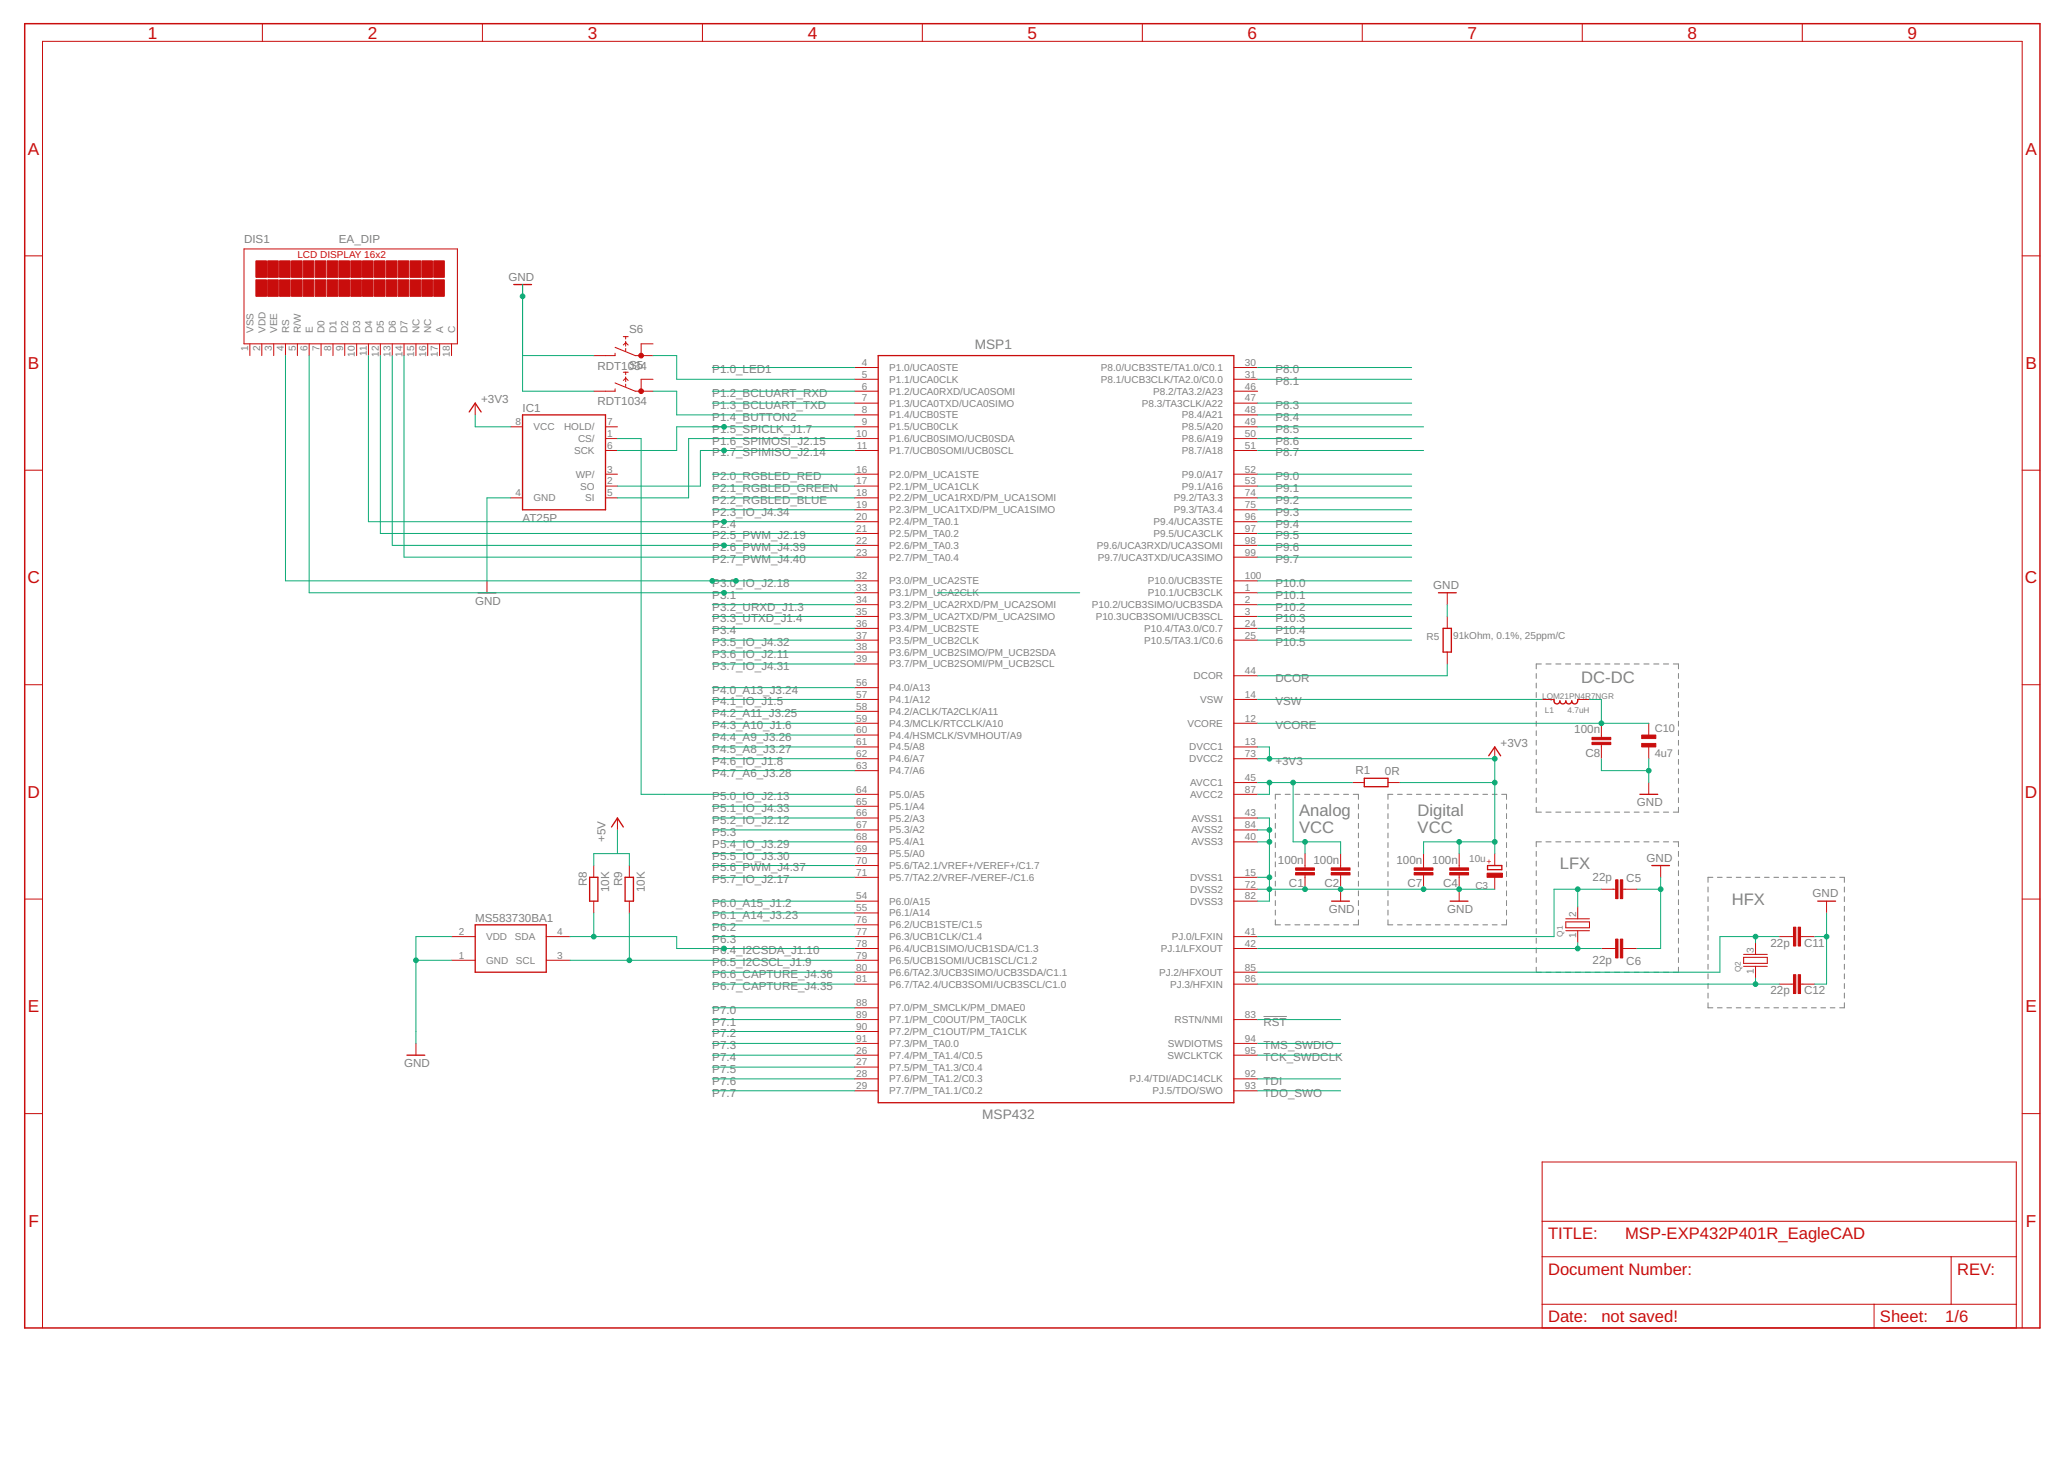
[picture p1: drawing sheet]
<svg xmlns="http://www.w3.org/2000/svg" width="297mm" height="210mm" viewBox="0 0 297 210" stroke-linecap="round" stroke-linejoin="round" font-family="sans-serif">
<g fill="none" stroke="#808080" stroke-width=".14">
<path d="M221.1 96.9v.7M221.1 98.3v.7M221.1 99.6v.8M221.8 95.5h-.7v.7M222.5 95.5h.7M223.9 95.5h.7M225.3 95.5h.7M226.7 95.5h.8M228.1 95.5h.8M229.5 95.5h.8M230.9 95.5h.8M232.3 95.5h.8"/>
<path d="M233.8 95.5h.7M235.2 95.5h.7M236.6 95.5h.7M238 95.5h.7M239.4 95.5h.7M240.8 95.5h.8v.7M241.6 96.9v.7M241.6 98.3v.7M241.6 99.6v.8M183.5 115.7v.7M183.5 117.1v.7M183.5 118.4v.8"/>
<path d="M183.5 119.8v.7M184.3 114.3h-.8v.7M185 114.3h.7M186.4 114.3h.7M187.7 114.3h.8M189.1 114.3h.8M190.5 114.3h.8M192 114.3h.7M193.4 114.3h.7M194.8 114.3h.7v.7M195.5 115.7v.7M195.5 117.1v.7"/>
<path d="M195.5 118.4v.8M195.5 119.8v.7M199.7 115.7v.7M199.7 117.1v.7M199.7 118.4v.8M199.7 119.8v.7M200.4 114.3h-.7v.7M201.1 114.3h.7M202.5 114.3h.7M203.8 114.3h.7M205.2 114.3h.7M206.6 114.3h.7"/>
<path d="M207.9 114.3h.7M209.3 114.3h.7M210.7 114.3h.6M212 114.3h.7M213.4 114.3h.7M214.8 114.3h.7M216.1 114.3h.7v.7M216.8 115.7v.7M216.8 117.1v.7M216.8 118.4v.8M216.8 119.8v.7M221.1 101v.7"/>
<path d="M221.1 102.4v.7M221.1 103.8v.7M221.1 105.1v.7M221.1 106.5v.7M221.1 107.9v.7M221.1 109.3v.7M221.1 110.6v.7M221.1 112v.7M221.1 113.4v.7M221.1 114.8v.7M221.1 116.1v.7h.7M222.5 116.8h.7"/>
<path d="M223.9 116.8h.7M225.3 116.8h.7M226.7 116.8h.8M228.1 116.8h.8M229.5 116.8h.8M230.9 116.8h.8M232.3 116.8h.8M233.8 116.8h.7M235.2 116.8h.7M236.6 116.8h.7M238 116.8h.7M239.4 116.8h.7"/>
<path d="M241.6 101v.7M241.6 102.4v.7M241.6 103.8v.7M241.6 105.1v.7M241.6 106.5v.7M241.6 107.9v.7M241.6 109.3v.7M241.6 110.6v.7M241.6 112v.7M241.6 113.4v.7M241.6 114.8v.7M241.6 116.1v.7h-.8"/>
<path d="M183.5 121.2v.7M183.5 122.6v.7M183.5 124v.7M183.5 125.4v.7M183.5 126.8v.7M183.5 128.2v.7M183.5 129.6v.7M183.5 130.9v.8M183.5 132.3v.8h.8M185 133.1h.7M186.4 133.1h.7M187.7 133.1h.8"/>
<path d="M189.1 133.1h.8M190.5 133.1h.8M192 133.1h.7M193.4 133.1h.7M195.5 121.2v.7M195.5 122.6v.7M195.5 124v.7M195.5 125.4v.7M195.5 126.8v.7M195.5 128.2v.7M195.5 129.6v.7M195.5 130.9v.8"/>
<path d="M195.5 132.3v.8h-.7M199.7 132.3v.8h.7M199.7 121.2v.7M199.7 122.6v.7M199.7 124v.7M199.7 125.4v.7M199.7 126.8v.7M199.7 128.2v.7M199.7 129.6v.7M199.7 130.9v.8M201.1 133.1h.7M202.5 133.1h.7"/>
<path d="M203.8 133.1h.7M205.2 133.1h.7M206.6 133.1h.7M207.9 133.1h.7M209.3 133.1h.7M210.7 133.1h.6M212 133.1h.7M213.4 133.1h.7M214.8 133.1h.7M216.8 132.3v.8h-.7M216.8 121.2v.7M216.8 122.6v.7"/>
<path d="M216.8 124v.7M216.8 125.4v.7M216.8 126.8v.7M216.8 128.2v.7M216.8 129.6v.7M216.8 130.9v.8M221.1 122.5v.7M221.1 123.9v.7M221.1 125.3v.7M221.1 126.7v.7M221.1 128.1v.7M221.1 129.4v.8"/>
<path d="M221.1 130.8v.8M221.1 132.2v.7M221.1 133.6v.7M221.1 135v.7M221.1 136.4v.7M221.1 137.8v.7M221.1 139.1v.8h.7M221.8 121.1h-.7v.7M222.5 121.1h.7M222.5 139.9h.7M223.9 121.1h.7M223.9 139.9h.7"/>
<path d="M225.3 121.1h.7M225.3 139.9h.7M226.7 121.1h.8M226.7 139.9h.8M228.1 121.1h.8M228.1 139.9h.8M229.5 121.1h.8M229.5 139.9h.8M230.9 121.1h.8M230.9 139.9h.8M232.3 121.1h.8M232.3 139.9h.8"/>
<path d="M233.8 121.1h.7M233.8 139.9h.7M235.2 121.1h.7M235.2 139.9h.7M236.6 121.1h.7M236.6 139.9h.7M238 121.1h.7M238 139.9h.7M239.4 121.1h.7M239.4 139.9h.7M240.8 121.1h.8v.7M241.6 122.5v.7"/>
<path d="M241.6 123.9v.7M241.6 125.3v.7M241.6 126.7v.7M241.6 128.1v.7M241.6 129.4v.8M241.6 130.8v.8M241.6 132.2v.7M241.6 133.6v.7M241.6 135v.7M241.6 136.4v.7M241.6 137.8v.7M241.6 139.1v.8h-.8"/>
<path d="M245.8 127.6v.7M245.8 129v.7M245.8 130.4v.7M245.8 131.8v.7M245.8 133.2v.7M245.8 134.6v.7M245.8 135.9v.8M245.8 137.3v.7M245.8 138.7v.7M246.5 126.2h-.7v.7M247.2 126.2h.6M248.5 126.2h.7"/>
<path d="M249.9 126.2h.6M251.2 126.2h.7M252.6 126.2h.7M253.9 126.2h.7M255.3 126.2h.7M256.6 126.2h.7M258 126.2h.7M259.3 126.2h.7M260.7 126.2h.7M262 126.2h.7M263.4 126.2h.7M264.8 126.2h.6v.7"/>
<path d="M265.4 127.6v.7M265.4 129v.7M265.4 130.4v.7M265.4 131.8v.7M265.4 133.2v.7M265.4 134.6v.7M265.4 135.9v.8M265.4 137.3v.7M265.4 138.7v.7M181.8 146.2h3.4M245.8 140.1v.7M245.8 141.5v.7"/>
<path d="M245.8 142.9v.7M245.8 144.3v.7h.7M247.2 145h.6M248.5 145h.7M249.9 145h.6M251.2 145h.7M252.6 145h.7M253.9 145h.7M255.3 145h.7M256.6 145h.7M258 145h.7M259.3 145h.7"/>
<path d="M260.7 145h.7M262 145h.7M263.4 145h.7M265.4 144.3v.7h-.6M265.4 140.1v.7M265.4 141.5v.7M265.4 142.9v.7"/>
</g>
<g fill="none" stroke="#c90d0c" stroke-width=".19">
<path d="M67.5 59.3l.9-1.3 .8 1.3M73.9 40.9h2.6M75.2 59.7h11.9v13.6h-11.9zM126.4 51.2h51.2v107.4h-51.2zM68.8 85.3h2.6M207 85.3h2.6M207.7 90.4h1.2v3.4h-1.2zM88 119l.9-1.3 .8 1.3M196.3 112h3.4v1.2h-3.4zM214.2 108.7l.9-1.2 .9 1.2M223.6 100.6a.45 .45 0 0 0 .3 .7 .45 .45 0 0 0 .6-.5 .42 .42 0 0 0 .4 .5 .42 .42 0 0 0 .4-.5 .42 .42 0 0 0 .5 .5 .42 .42 0 0 0 .4-.5 .46 .46 0 0 0 .6 .5 .46 .46 0 0 0 .3-.7M236 114.3h2.6"/>
<path d="M68.4 133.1h10.2v6.8h-10.2zM84.9 126.2h1.1v3.4h-1.1zM90 126.2h1.2v3.4h-1.2zM191.6 129.6h2.6M208.7 129.6h2.6M214.1 124.5h2v.6h-2zM237.7 124.5h2.6M261.6 129.6h2.6M58.6 151.8h2.5"/>
</g>
<g fill="none" stroke="#c90d0c" stroke-width=".14">
<path d="M37.8 3.4v2.5M69.4 3.4v2.5M101.1 3.4v2.5M132.7 3.4v2.5M164.4 3.4v2.5M196 3.4v2.5M227.7 3.4v2.5M259.4 3.4v2.5M3.6 36.8h2.5M291 36.8h2.6M36 49.5v1.7M37.7 49.5v1.7"/>
<path d="M39.4 49.5v1.7M41.1 49.5v1.7M42.8 49.5v1.7M44.5 49.5v1.7M46.2 49.5v1.7M47.9 49.5v1.7M49.6 49.5v1.7M51.3 49.5v1.7M53 49.5v1.7M54.7 49.5v1.7M56.5 49.5v1.7M58.1 49.5v1.7"/>
<path d="M59.9 49.5v1.7M61.6 49.5v1.7M63.3 49.5v1.7M65 49.5v1.7M68.4 58v1.7M75.2 40.9v1.7M85.4 56.3h1.7M85.4 51.2h1.7M89.7 54.7l.3-.3 .4 .3M89.7 49.6l.3-.3 .4 .3M94 54.6h-1.7v1.7h1.7M94 49.5h-1.7v1.7h1.7"/>
<path d="M123 52.9h3.4M123 54.6h3.4M123 56.3h3.4M123 58h3.4M123 59.7h3.4M177.6 52.9h3.4M177.6 54.6h3.4M177.6 56.3h3.4M177.6 58h3.4M177.6 59.7h3.4M3.6 67.6h2.5M73.5 61.4h1.7"/>
<path d="M73.5 71.6h1.7M87.1 61.4h1.8M87.1 63.1h1.8M87.1 64.8h1.8M87.1 68.2h1.8M87.1 69.9h1.8M87.1 71.6h1.8M123 61.4h3.4M123 63.1h3.4M123 64.8h3.4M123 68.2h3.4M123 69.9h3.4"/>
<path d="M123 71.6h3.4M123 73.3h3.4M123 75.1h3.4M123 76.8h3.4M123 78.5h3.4M177.6 61.4h3.4M177.6 63.1h3.4M177.6 64.8h3.4M177.6 68.2h3.4M177.6 69.9h3.4M177.6 71.6h3.4M177.6 73.3h3.4"/>
<path d="M177.6 75.1h3.4M177.6 76.8h3.4M177.6 78.5h3.4M291 67.6h2.6M3.6 98.5h2.5M70.1 83.6v1.7M123 85.3h3.4M123 87h3.4M123 80.2h3.4M123 83.6h3.4M123 88.7h3.4M123 90.4h3.4"/>
<path d="M123 92.1h3.4M123 93.8h3.4M123 95.5h3.4M123 98.9h3.4M177.6 85.3h3.4M177.6 87h3.4M177.6 80.2h3.4M177.6 83.6h3.4M177.6 88.7h3.4M177.6 90.4h3.4M177.6 92.1h3.4M177.6 97.2h3.4"/>
<path d="M208.3 85.3v1.7M208.3 88.7v1.7M208.3 93.8v1.7M291 98.5h2.6M88.9 117.7v1.7M123 100.6h3.4M123 102.3h3.4M123 104.1h3.4M123 105.7h3.4M123 107.5h3.4M123 109.2h3.4M123 110.9h3.4"/>
<path d="M123 114.3h3.4M123 116h3.4M123 117.7h3.4M123 119.4h3.4M177.6 100.6h3.4M177.6 104.1h3.4M177.6 107.5h3.4M177.6 109.2h3.4M177.6 114.3h3.4M177.6 117.7h3.4M177.6 119.4h3.4M177.6 112.6h3.4"/>
<path d="M194.6 112.6h1.7M199.7 112.6h1.8M215.1 107.5v1.7M221.9 100.6h1.7M227.1 100.6h1.6M230.5 104.1v2M230.5 107.1v2.1M237.3 104.1v1.6M237.3 107.5v1.7M237.3 112.6v1.7M3.6 129.3h2.5M65 134.7h3.4"/>
<path d="M65 138.2h3.4M78.6 134.7h3.4M78.6 138.2h3.4M85.4 124.5v1.7M85.4 129.6v1.7M90.6 124.5v1.7M90.6 129.6v1.7M123 136.5h3.4M123 121.1h3.4M123 122.8h3.4M123 124.5h3.4M123 126.2h3.4"/>
<path d="M123 129.6h3.4M123 131.3h3.4M123 133.1h3.4M123 134.7h3.4M123 138.2h3.4M123 139.9h3.4M177.6 127.9h3.4M177.6 136.5h3.4M177.6 121.1h3.4M177.6 126.2h3.4M177.6 129.6h3.4M177.6 134.7h3.4"/>
<path d="M177.6 139.9h3.4M187.8 122.8v2.1M187.8 125.9v2M192.9 122.8v2.1M192.9 125.9v3.7M204.9 122.8v2.1M204.9 125.9v2M210 122.8v2.1M210 125.9v3.7M215.1 122.8v1.7M215.1 126.2v1.7M227.1 130.5v1.7"/>
<path d="M227.1 133.9v1.7M230.5 127.9h2M230.5 136.5h2M233.5 127.9h2.1M233.5 136.5h2.1M239 124.5v1.7M252.6 135.6v1.7M252.6 139v1.7M256.1 134.7h2M259.1 134.7h2.1M262.9 129.6v1.7M291 129.3h2.6"/>
<path d="M59.9 150.1v1.7M123 141.6h3.4M123 145h3.4M123 146.7h3.4M123 148.4h3.4M123 150.1h3.4M123 151.8h3.4M123 153.5h3.4M123 155.2h3.4M123 156.9h3.4M177.6 141.6h3.4M177.6 146.7h3.4"/>
<path d="M177.6 150.1h3.4M177.6 151.8h3.4M177.6 155.2h3.4M177.6 156.9h3.4M256.1 141.6h2M259.1 141.6h2.1M3.6 160.2h2.5M221.9 167.2h68.3v23.9h-68.3zM221.9 175.7h68.3M291 160.2h2.6M6.1 191.1v-185.2h284.9v185.2M221.9 180.8h68.3"/>
<path d="M221.9 187.6h68.3M269.7 187.6v3.5M280.8 180.8v6.8"/>
</g>
<g fill="#c90d0c" stroke="#c90d0c" stroke-width=".14">
<path d="M191.6 125.5h2.7v.4h-2.7z"/>
<path d="M191.6 124.9h2.7v.3h-2.7z"/>
<path d="M186.5 125.5h2.7v.4h-2.7z"/>
<path d="M186.5 124.9h2.7v.3h-2.7z"/>
<path d="M233.2 126.6h.3v2.7h-.3z"/>
<path d="M232.5 126.6h.4v2.7h-.4z"/>
<path d="M233.2 135.1h.3v2.7h-.3z"/>
<path d="M232.5 135.1h.4v2.7h-.4z"/>
<path d="M236.3 105.7h2v.6h-2z"/>
<path d="M236.3 107h2v.5h-2z"/>
<path d="M208.6 125.5h2.7v.4h-2.7z"/>
<path d="M208.6 124.9h2.7v.3h-2.7z"/>
<path d="M203.5 125.5h2.7v.4h-2.7z"/>
<path d="M203.5 124.9h2.7v.3h-2.7z"/>
<path d="M214 125.6h2.2v.6h-2.2z"/>
<path d="M229.1 106.8h2.7v.3h-2.7z"/>
<path d="M229.1 106.1h2.7v.3h-2.7z"/>
<path d="M258.8 133.4h.3v2.7h-.3z"/>
<path d="M258.1 133.4h.3v2.7h-.3z"/>
<path d="M258.8 140.2h.3v2.7h-.3z"/>
<path d="M258.1 140.2h.3v2.7h-.3z"/>
<path d="M36.8 37.5h1.6v2.4h-1.6z"/>
<path d="M36.8 40.3h1.6v2.3h-1.6z"/>
<path d="M38.5 37.5h1.5v2.4h-1.5z"/>
<path d="M38.5 40.3h1.5v2.3h-1.5z"/>
<path d="M40.2 37.5h1.6v2.4h-1.6z"/>
<path d="M40.2 40.3h1.6v2.3h-1.6z"/>
<path d="M42 37.5h1.5v2.4h-1.5z"/>
<path d="M42 40.3h1.5v2.3h-1.5z"/>
<path d="M43.6 37.5h1.6v2.4h-1.6z"/>
<path d="M43.6 40.3h1.6v2.3h-1.6z"/>
<path d="M45.4 37.5h1.5v2.4h-1.5z"/>
<path d="M45.4 40.3h1.5v2.3h-1.5z"/>
<path d="M47.1 37.5h1.5v2.4h-1.5z"/>
<path d="M47.1 40.3h1.5v2.3h-1.5z"/>
<path d="M48.8 37.5h1.5v2.4h-1.5z"/>
<path d="M48.8 40.3h1.5v2.3h-1.5z"/>
<path d="M50.5 37.5h1.5v2.4h-1.5z"/>
<path d="M50.5 40.3h1.5v2.3h-1.5z"/>
<path d="M52.2 37.5h1.5v2.4h-1.5z"/>
<path d="M52.2 40.3h1.5v2.3h-1.5z"/>
<path d="M53.9 37.5h1.5v2.4h-1.5z"/>
<path d="M53.9 40.3h1.5v2.3h-1.5z"/>
<path d="M55.6 37.5h1.5v2.4h-1.5z"/>
<path d="M55.6 40.3h1.5v2.3h-1.5z"/>
<path d="M57.3 37.5h1.5v2.4h-1.5z"/>
<path d="M57.3 40.3h1.5v2.3h-1.5z"/>
<path d="M59 37.5h1.5v2.4h-1.5z"/>
<path d="M59 40.3h1.5v2.3h-1.5z"/>
<path d="M60.7 37.5h1.5v2.4h-1.5z"/>
<path d="M60.7 40.3h1.5v2.3h-1.5z"/>
<path d="M62.4 37.5h1.5v2.4h-1.5z"/>
<path d="M62.4 40.3h1.5v2.3h-1.5z"/>
</g>
<g fill="none" stroke="#c90d0c" stroke-width=".15">
<path d="M35.1 35.8h30.7v13.7h-30.7zM88.5 55.9v.4h-1.4M88.5 55.1l2.9 1.2h.9M88.5 50.8v.4h-1.4M88.5 50l2.9 1.2h.9M89.7 53.6h.7M89.7 48.4h.7M90 48.4v.4M90 49.1v.7M90 50.1v.4M90 53.6v.3M90 54.2v.7"/>
<path d="M90 55.3v.3M225.3 132.2h3.4M225.3 133.9h3.4M225.3 132.6h3.4v.9h-3.4zM250.9 137.3h3.4M250.9 139h3.4M250.9 137.7h3.4v.9h-3.4z"/>
</g>
<g fill="#c90d0c" stroke="#c90d0c" stroke-width=".14">
<circle cx="92.3" cy="56.3" r=".34"/>
<circle cx="92.3" cy="51.2" r=".34"/>
</g>
<path d="M3.6 3.4h290v187.7h-290z" fill="none" stroke="#c90d0c" stroke-width=".21"/>
<g fill="none" stroke="#0dab76" stroke-width=".14">
<path d="M41.1 51.2v32.4h81.9M44.5 51.2v34.1h78.5M53 51.2v23.9h70M54.7 51.2v25.6h68.3M56.5 51.2v27.3h66.5M58.1 51.2v29h64.9M68.4 59.7v1.7h5.1M75.2 40.9v15.4h10.2M75.2 51.2h10.2M94 56.3h3.4v3.4h25.6M94 51.2h3.4v3.4h25.6M102.5 52.9h20.5"/>
<path d="M102.5 56.3h20.5M102.5 58h20.5M181 52.9h22.2M181 59.7h22.2M181 54.6h22.2M181 58h22.2M73.5 71.6h-3.4v12M88.9 63.1h3.4v51.2h30.7M102.5 71.6h20.5M102.5 69.9h20.5M102.5 68.2h20.5M102.5 73.3h20.5"/>
<path d="M123 61.4h-25.6v3.4h-8.5M123 64.8h-22.2v5.1h-11.9M123 63.1h-23.9v8.5h-10.2M181 61.4h23.9M181 64.8h23.9M181 63.1h22.2M181 71.6h22.2M181 69.9h22.2M181 68.2h22.2M181 76.8h22.2M181 78.5h22.2M181 73.3h22.2"/>
<path d="M181 75.1h22.2M102.5 90.4h20.5M102.5 92.1h20.5M102.5 93.8h20.5M102.5 95.5h20.5M102.5 98.9h20.5M102.5 87h20.5M102.5 88.7h20.5M134.9 85.3h20.5M181 85.3h22.2M181 80.2h22.2M181 83.6h22.2"/>
<path d="M181 90.4h22.2M181 92.1h22.2M181 87h22.2M181 88.7h22.2M208.3 87v1.7M208.3 95.5v1.7h-27.3M88.9 119.4v3.4M102.5 117.7h20.5M102.5 119.4h20.5M102.5 110.9h20.5M102.5 109.2h20.5M102.5 107.5h20.5"/>
<path d="M102.5 104.1h20.5M102.5 100.6h20.5M102.5 102.3h20.5M102.5 105.7h20.5M102.5 116h20.5M181 117.7h1.7v11.9h-1.7M181 107.5h1.7v1.7M181 119.4h1.7M181 112.6h13.6M181 109.2h34.1v13.6M181 104.1h56.3M181 100.6h40.9"/>
<path d="M182.7 112.6v1.7h-1.7M186.1 112.6v8.5h6.8v1.7M201.5 112.6h13.6M228.7 100.6h1.8v3.5M230.5 109.2v1.7h6.8M237.3 109.2v3.4M59.9 138.2h5.1M65 134.7h-5.1v15.4M82 134.7h15.4v1.8h25.6M82 138.2h41M85.4 124.5v-1.7h5.2v1.7M85.4 131.3v3.4"/>
<path d="M90.6 131.3v6.9M102.5 126.2h20.5M102.5 129.6h20.5M102.5 134.7h20.5M102.5 139.9h20.5M102.5 122.8h20.5M102.5 124.5h20.5M102.5 133.1h20.5M102.5 131.3h20.5M104.2 121.1h18.8M181 127.9h34.1M181 121.1h1.7"/>
<path d="M181 126.2h1.7M181 136.5h49.5M187.8 121.1v1.7M210 121.1v1.7M215.1 121.1h-10.2v1.7M227.1 127.9v2.6M227.1 135.6v.9M230.5 127.9h-6.9v6.8h-42.6M235.6 127.9h3.4M239 126.2v10.3h-3.4M252.6 134.7v.9M256.1 134.7h-8.6v5.2h-66.5"/>
<path d="M261.2 134.7h1.7M262.9 131.3v10.3h-1.7M102.5 141.6h20.5M102.5 150.1h20.5M102.5 151.8h20.5M102.5 155.2h20.5M102.5 156.9h20.5M102.5 146.7h20.5M102.5 145h20.5M102.5 148.4h20.5M102.5 153.5h20.5M181 141.6h75.1"/>
<path d="M181 150.1h11.9M181 151.8h11.9M181 155.2h11.9M181 156.9h11.9M181 146.7h11.9M252.6 140.7v.9"/>
</g>
<g fill="#0dab76" stroke="#0dab76" stroke-width=".14">
<circle cx="192.9" cy="127.9" r=".34"/>
<circle cx="210" cy="127.9" r=".34"/>
<circle cx="204.9" cy="127.9" r=".34"/>
<circle cx="182.7" cy="119.4" r=".34"/>
<circle cx="182.7" cy="121.1" r=".34"/>
<circle cx="182.7" cy="126.2" r=".34"/>
<circle cx="182.7" cy="127.9" r=".34"/>
<circle cx="187.8" cy="127.9" r=".34"/>
<circle cx="239" cy="127.9" r=".34"/>
<circle cx="237.3" cy="110.9" r=".34"/>
<circle cx="262.9" cy="134.7" r=".34"/>
<circle cx="215.1" cy="112.6" r=".34"/>
<circle cx="215.1" cy="121.1" r=".34"/>
<circle cx="210" cy="121.1" r=".34"/>
<circle cx="182.7" cy="109.2" r=".34"/>
<circle cx="215.1" cy="109.2" r=".34"/>
<circle cx="230.5" cy="104.1" r=".34"/>
<circle cx="252.6" cy="141.6" r=".34"/>
<circle cx="252.6" cy="134.7" r=".34"/>
<circle cx="182.7" cy="112.6" r=".34"/>
<circle cx="186.1" cy="112.6" r=".34"/>
<circle cx="187.8" cy="121.1" r=".34"/>
<circle cx="104.2" cy="61.4" r=".34"/>
<circle cx="104.2" cy="64.8" r=".34"/>
<circle cx="104.2" cy="78.5" r=".34"/>
<circle cx="102.5" cy="83.6" r=".34"/>
<circle cx="105.9" cy="83.6" r=".34"/>
<circle cx="104.2" cy="85.3" r=".34"/>
<circle cx="104.2" cy="136.5" r=".34"/>
<circle cx="85.4" cy="134.7" r=".34"/>
<circle cx="90.6" cy="138.2" r=".34"/>
<circle cx="227.1" cy="136.5" r=".34"/>
<circle cx="227.1" cy="127.9" r=".34"/>
<circle cx="104.2" cy="75.1" r=".34"/>
<circle cx="75.2" cy="42.6" r=".34"/>
<circle cx="59.9" cy="138.2" r=".34"/>
</g>
<g font-size="2.5" fill="#c90d0c">
<text x="21.3" y="5.5">1</text>
<text x="52.9" y="5.5">2</text>
<text x="84.6" y="5.5">3</text>
<text x="116.2" y="5.5">4</text>
<text x="147.9" y="5.5">5</text>
<text x="179.6" y="5.5">6</text>
<text x="211.2" y="5.5">7</text>
<text x="242.9" y="5.5">8</text>
<text x="274.5" y="5.5">9</text>
<text x="4" y="22.2">A</text>
<text x="291.5" y="22.2">A</text>
<text x="4" y="53.1">B</text>
<text x="291.5" y="53.1">B</text>
<text x="3.9" y="83.9">C</text>
<text x="291.4" y="83.9">C</text>
<text x="3.9" y="114.8">D</text>
<text x="291.4" y="114.8">D</text>
<text x="4" y="145.6">E</text>
<text x="291.5" y="145.6">E</text>
<text x="4.1" y="176.5">F</text>
<text x="291.6" y="176.5">F</text>
</g>
<g font-size="2.4" fill="#808080">
<text x="227.6" y="98.2">DC-DC</text>
<text x="187" y="117.4">Analog</text>
<text x="187" y="119.9">VCC</text>
<text x="204" y="119.9">VCC</text>
<text x="204" y="117.4">Digital</text>
<text x="224.5" y="125">LFX</text>
<text x="249.2" y="130.1">HFX</text>
</g>
<g font-size="2.4" fill="#c90d0c">
<text x="222.8" y="178.3">TITLE:</text>
<text x="233.9" y="178.3">MSP-EXP432P401R_EagleCAD</text>
<text x="222.8" y="183.4">Document Number:</text>
<text x="281.6" y="183.4">REV:</text>
<text x="222.8" y="190.2">Date:</text>
<text x="230.5" y="190.2">not saved!</text>
<text x="270.6" y="190.2">Sheet:</text>
<text x="279.9" y="190.2">1/6</text>
</g>
<g font-size="2" fill="#808080">
<text x="140.3" y="50.2">MSP1</text>
<text x="141.4" y="161">MSP432</text>
</g>
<g font-size="1.7" fill="#808080">
<text x="35.1" y="35">DIS1</text>
<text x="48.8" y="35">EA_DIP</text>
<text x="73.2" y="40.4">GND</text>
<text x="90.6" y="47.9">S6</text>
<text x="86" y="53.2">RDT10S354</text>
<text x="102.5" y="53.7">P1.0_LED1</text>
<text x="183.5" y="53.7">P8.0</text>
<text x="69.2" y="58">+3V3</text>
<text x="75.2" y="59.3">IC1</text>
<text x="86" y="58.3">RDT1034</text>
<text x="102.5" y="57.1">P1.2_BCLUART_RXD</text>
<text x="102.5" y="58.8">P1.3_BCLUART_TXD</text>
<text x="183.5" y="55.4">P8.1</text>
<text x="183.5" y="58.8">P8.3</text>
<text x="102.5" y="60.5">P1.4_BUTTON2</text>
<text x="102.5" y="62.3">P1.5_SPICLK_J1.7</text>
<text x="102.5" y="64">P1.6_SPIMOSI_J2.15</text>
<text x="102.5" y="65.7">P1.7_SPIMISO_J2.14</text>
<text x="183.5" y="60.5">P8.4</text>
<text x="183.5" y="62.3">P8.5</text>
<text x="183.5" y="64">P8.6</text>
<text x="183.5" y="65.7">P8.7</text>
<text x="102.5" y="69.1">P2.0_RGBLED_RED</text>
<text x="102.5" y="70.8">P2.1_RGBLED_GREEN</text>
<text x="183.5" y="69.1">P9.0</text>
<text x="183.5" y="70.8">P9.1</text>
<text x="75.2" y="75">AT25P</text>
<text x="102.5" y="72.5">P2.2_RGBLED_BLUE</text>
<text x="102.5" y="77.6">P2.5_PWM_J2.19</text>
<text x="102.5" y="74.2">P2.3_IO_J4.34</text>
<text x="102.5" y="75.9">P2.4</text>
<text x="183.5" y="72.5">P9.2</text>
<text x="183.5" y="74.2">P9.3</text>
<text x="183.5" y="75.9">P9.4</text>
<text x="183.5" y="77.6">P9.5</text>
<text x="102.5" y="79.3">P2.6_PWM_J4.39</text>
<text x="102.5" y="81">P2.7_PWM_J4.40</text>
<text x="183.5" y="79.3">P9.6</text>
<text x="183.5" y="81">P9.7</text>
<text x="68.4" y="87">GND</text>
<text x="102.5" y="84.4">P3.0_IO_J2.18</text>
<text x="102.5" y="86.1">P3.1</text>
<text x="102.5" y="87.8">P3.2_URXD_J1.3</text>
<text x="102.5" y="89.5">P3.3_UTXD_J1.4</text>
<text x="183.5" y="84.4">P10.0</text>
<text x="183.5" y="86.1">P10.1</text>
<text x="183.5" y="87.8">P10.2</text>
<text x="183.5" y="89.5">P10.3</text>
<text x="206.3" y="84.8">GND</text>
<text x="102.5" y="91.3">P3.4</text>
<text x="102.5" y="93">P3.5_IO_J4.32</text>
<text x="102.5" y="94.7">P3.6_IO_J2.11</text>
<text x="183.5" y="91.3">P10.4</text>
<text x="183.5" y="93">P10.5</text>
<text x="102.5" y="96.4">P3.7_IO_J4.31</text>
<text x="102.5" y="99.8">P4.0_A13_J3.24</text>
<text x="102.5" y="101.5">P4.1_IO_J1.5</text>
<text x="183.5" y="101.5">VSW</text>
<text x="183.5" y="98.1">DCOR</text>
<text x="102.5" y="103.2">P4.2_A11_J3.25</text>
<text x="102.5" y="104.9">P4.3_A10_J1.6</text>
<text x="102.5" y="106.6">P4.4_A9_J3.26</text>
<text x="183.5" y="104.9">VCORE</text>
<text x="216" y="107.5">+3V3</text>
<text x="226.6" y="105.5">100n</text>
<text x="102.5" y="108.3">P4.5_A8_J3.27</text>
<text x="102.5" y="110">P4.6_IO_J1.8</text>
<text x="102.5" y="111.7">P4.7_A6_J3.28</text>
<text x="183.5" y="110">+3V3</text>
<text x="195.1" y="111.4">R1</text>
<text x="199.3" y="111.5">0R</text>
<text x="228.2" y="108.9">C8</text>
<text x="102.5" y="115.1">P5.0_IO_J2.13</text>
<text x="102.5" y="116.8">P5.1_IO_J4.33</text>
<text x="102.5" y="118.5">P5.2_IO_J2.12</text>
<text x="235.6" y="116">GND</text>
<text x="87.2" y="121.1" transform="rotate(-90 87.2 121.1)">+5V</text>
<text x="102.5" y="120.3">P5.3</text>
<text x="102.5" y="122">P5.4_IO_J3.29</text>
<text x="102.5" y="123.7">P5.5_IO_J3.30</text>
<text x="102.5" y="125.4">P5.6_PWM_J4.37</text>
<text x="183.9" y="124.3">100n</text>
<text x="189" y="124.3">100n</text>
<text x="201" y="124.3">100n</text>
<text x="206.1" y="124.3">100n</text>
<text x="237" y="124">GND</text>
<text x="84.4" y="127.5" transform="rotate(-90 84.4 127.5)">R8</text>
<text x="87.7" y="128.4" transform="rotate(-90 87.7 128.4)">10K</text>
<text x="89.6" y="127.5" transform="rotate(-90 89.6 127.5)">R9</text>
<text x="92.8" y="128.4" transform="rotate(-90 92.8 128.4)">10K</text>
<text x="102.5" y="130.5">P6.0_A15_J1.2</text>
<text x="102.5" y="127.1">P5.7_IO_J2.17</text>
<text x="185.5" y="127.7">C1</text>
<text x="190.6" y="127.7">C2</text>
<text x="191.2" y="131.3">GND</text>
<text x="202.6" y="127.7">C7</text>
<text x="207.7" y="127.7">C4</text>
<text x="208.3" y="131.3">GND</text>
<text x="229.2" y="126.8">22p</text>
<text x="234" y="126.8">C5</text>
<text x="260.9" y="129.1">GND</text>
<text x="68.4" y="132.7">MS583730BA1</text>
<text x="102.5" y="137.3">P6.4_I2CSDA_J1.10</text>
<text x="102.5" y="133.9">P6.2</text>
<text x="102.5" y="135.6">P6.3</text>
<text x="102.5" y="132.2">P6.1_A14_J3.23</text>
<text x="254.8" y="136.2">22p</text>
<text x="259.6" y="136.2">C11</text>
<text x="102.5" y="140.7">P6.6_CAPTURE_J4.36</text>
<text x="102.5" y="142.4">P6.7_CAPTURE_J4.35</text>
<text x="102.5" y="139">P6.5_I2CSCL_J1.9</text>
<text x="229.2" y="138.8">22p</text>
<text x="234" y="138.8">C6</text>
<text x="254.8" y="143">22p</text>
<text x="259.6" y="143">C12</text>
<text x="102.5" y="145.8">P7.0</text>
<text x="102.5" y="147.5">P7.1</text>
<text x="102.5" y="149.3">P7.2</text>
<text x="181.8" y="147.5">RST</text>
<text x="58.1" y="153.5">GND</text>
<text x="102.5" y="151">P7.3</text>
<text x="102.5" y="152.7">P7.4</text>
<text x="102.5" y="154.4">P7.5</text>
<text x="181.8" y="151">TMS_SWDIO</text>
<text x="181.8" y="152.7">TCK_SWDCLK</text>
<text x="102.5" y="156.1">P7.6</text>
<text x="102.5" y="157.8">P7.7</text>
<text x="181.8" y="156.1">TDI</text>
<text x="181.8" y="157.8">TDO_SWO</text>
</g>
<g font-size="1.6" fill="#808080">
<text x="238.1" y="105.3">C10</text>
<text x="238.1" y="108.9">4u7</text>
</g>
<text font-size="1.4" fill="#c90d0c" x="42.8" y="37.2">LCD DISPLAY 16x2</text>
<g font-size="1.4" fill="#808080">
<text x="36.5" y="47.9" transform="rotate(-90 36.5 47.9)">VSS</text>
<text x="38.2" y="47.9" transform="rotate(-90 38.2 47.9)">VDD</text>
<text x="39.9" y="47.9" transform="rotate(-90 39.9 47.9)">VEE</text>
<text x="41.6" y="47.9" transform="rotate(-90 41.6 47.9)">RS</text>
<text x="43.3" y="47.9" transform="rotate(-90 43.3 47.9)">R/W</text>
<text x="45" y="47.9" transform="rotate(-90 45 47.9)">E</text>
<text x="46.7" y="47.9" transform="rotate(-90 46.7 47.9)">D0</text>
<text x="48.4" y="47.9" transform="rotate(-90 48.4 47.9)">D1</text>
<text x="50.1" y="47.9" transform="rotate(-90 50.1 47.9)">D2</text>
<text x="51.8" y="47.9" transform="rotate(-90 51.8 47.9)">D3</text>
<text x="53.5" y="47.9" transform="rotate(-90 53.5 47.9)">D4</text>
<text x="55.2" y="47.9" transform="rotate(-90 55.2 47.9)">D5</text>
<text x="57" y="47.9" transform="rotate(-90 57 47.9)">D6</text>
<text x="58.7" y="47.9" transform="rotate(-90 58.7 47.9)">D7</text>
<text x="60.4" y="47.9" transform="rotate(-90 60.4 47.9)">NC</text>
<text x="62.1" y="47.9" transform="rotate(-90 62.1 47.9)">NC</text>
<text x="63.8" y="47.9" transform="rotate(-90 63.8 47.9)">A</text>
<text x="65.5" y="47.9" transform="rotate(-90 65.5 47.9)">C</text>
<text x="35.7" y="50.5" transform="rotate(-90 35.7 50.5)">1</text>
<text x="37.4" y="50.5" transform="rotate(-90 37.4 50.5)">2</text>
<text x="39.1" y="50.5" transform="rotate(-90 39.1 50.5)">3</text>
<text x="40.8" y="50.5" transform="rotate(-90 40.8 50.5)">4</text>
<text x="42.6" y="50.5" transform="rotate(-90 42.6 50.5)">5</text>
<text x="44.3" y="50.5" transform="rotate(-90 44.3 50.5)">6</text>
<text x="46" y="50.5" transform="rotate(-90 46 50.5)">7</text>
<text x="47.7" y="50.5" transform="rotate(-90 47.7 50.5)">8</text>
<text x="49.4" y="50.5" transform="rotate(-90 49.4 50.5)">9</text>
<text x="51.1" y="51.3" transform="rotate(-90 51.1 51.3)">10</text>
<text x="52.8" y="51.2" transform="rotate(-90 52.8 51.2)">11</text>
<text x="54.5" y="51.3" transform="rotate(-90 54.5 51.3)">12</text>
<text x="56.2" y="51.3" transform="rotate(-90 56.2 51.3)">13</text>
<text x="57.9" y="51.3" transform="rotate(-90 57.9 51.3)">14</text>
<text x="59.6" y="51.3" transform="rotate(-90 59.6 51.3)">15</text>
<text x="61.3" y="51.3" transform="rotate(-90 61.3 51.3)">16</text>
<text x="63" y="51.3" transform="rotate(-90 63 51.3)">17</text>
<text x="64.7" y="51.3" transform="rotate(-90 64.7 51.3)">18</text>
<text x="124" y="52.6">4</text>
<text x="128" y="53.4">P1.0/UCA0STE</text>
<text x="158.4" y="53.4">P8.0/UCB3STE/TA1.0/C0.1</text>
<text x="179.1" y="52.6">30</text>
<text x="124" y="54.3">5</text>
<text x="124" y="56">6</text>
<text x="124" y="57.7">7</text>
<text x="124" y="59.5">8</text>
<text x="128" y="55.1">P1.1/UCA0CLK</text>
<text x="128" y="56.8">P1.2/UCA0RXD/UCA0SOMI</text>
<text x="128" y="58.5">P1.3/UCA0TXD/UCA0SIMO</text>
<text x="158.4" y="55.1">P8.1/UCB3CLK/TA2.0/C0.0</text>
<text x="164.3" y="58.5">P8.3/TA3CLK/A22</text>
<text x="165.9" y="56.8">P8.2/TA3.2/A23</text>
<text x="179.1" y="59.5">48</text>
<text x="179.1" y="57.7">47</text>
<text x="179.1" y="56">46</text>
<text x="179.1" y="54.3">31</text>
<text x="74.2" y="61.2">8</text>
<text x="76.8" y="61.9">VCC</text>
<text x="81.2" y="61.9">HOLD/</text>
<text x="82.6" y="65.3">SCK</text>
<text x="83.2" y="63.6">CS/</text>
<text x="87.4" y="61.2">7</text>
<text x="87.4" y="62.9">1</text>
<text x="87.4" y="64.6">6</text>
<text x="123.2" y="62.9">10</text>
<text x="123.3" y="64.6">11</text>
<text x="124" y="61.2">9</text>
<text x="128" y="60.2">P1.4/UCB0STE</text>
<text x="128" y="61.9">P1.5/UCB0CLK</text>
<text x="128" y="63.6">P1.6/UCB0SIMO/UCB0SDA</text>
<text x="128" y="65.3">P1.7/UCB0SOMI/UCB0SCL</text>
<text x="170.1" y="65.3">P8.7/A18</text>
<text x="170.1" y="63.6">P8.6/A19</text>
<text x="170.1" y="61.9">P8.5/A20</text>
<text x="170.1" y="60.2">P8.4/A21</text>
<text x="179.1" y="64.6">51</text>
<text x="179.1" y="62.9">50</text>
<text x="179.1" y="61.2">49</text>
<text x="74.2" y="71.4">4</text>
<text x="82.9" y="68.7">WP/</text>
<text x="83.5" y="70.4">SO</text>
<text x="87.4" y="69.7">2</text>
<text x="87.4" y="68">3</text>
<text x="87.4" y="71.4">5</text>
<text x="123.2" y="68">16</text>
<text x="123.2" y="69.7">17</text>
<text x="123.2" y="71.4">18</text>
<text x="128" y="68.7">P2.0/PM_UCA1STE</text>
<text x="128" y="70.4">P2.1/PM_UCA1CLK</text>
<text x="170.1" y="70.4">P9.1/A16</text>
<text x="170.1" y="68.7">P9.0/A17</text>
<text x="179.1" y="71.4">74</text>
<text x="179.1" y="69.7">53</text>
<text x="179.1" y="68">52</text>
<text x="76.8" y="72.1">GND</text>
<text x="84.2" y="72.1">SI</text>
<text x="123.2" y="73.1">19</text>
<text x="123.2" y="74.8">20</text>
<text x="123.2" y="76.5">21</text>
<text x="128" y="72.1">P2.2/PM_UCA1RXD/PM_UCA1SOMI</text>
<text x="128" y="73.9">P2.3/PM_UCA1TXD/PM_UCA1SIMO</text>
<text x="128" y="75.6">P2.4/PM_TA0.1</text>
<text x="128" y="77.3">P2.5/PM_TA0.2</text>
<text x="166" y="77.3">P9.5/UCA3CLK</text>
<text x="166" y="75.6">P9.4/UCA3STE</text>
<text x="168.9" y="73.8">P9.3/TA3.4</text>
<text x="168.9" y="72.1">P9.2/TA3.3</text>
<text x="179.1" y="76.5">97</text>
<text x="179.1" y="74.8">96</text>
<text x="179.1" y="73.1">75</text>
<text x="123.2" y="78.2">22</text>
<text x="123.2" y="79.9">23</text>
<text x="123.2" y="83.3">32</text>
<text x="128" y="79">P2.6/PM_TA0.3</text>
<text x="128" y="80.7">P2.7/PM_TA0.4</text>
<text x="157.8" y="79">P9.6/UCA3RXD/UCA3SOMI</text>
<text x="158" y="80.7">P9.7/UCA3TXD/UCA3SIMO</text>
<text x="179.1" y="79.9">99</text>
<text x="179.1" y="78.2">98</text>
<text x="179.1" y="83.3">100</text>
<text x="123.2" y="85">33</text>
<text x="123.2" y="86.7">34</text>
<text x="123.2" y="88.5">35</text>
<text x="128" y="84.1">P3.0/PM_UCA2STE</text>
<text x="128" y="85.8">P3.1/PM_UCA2CLK</text>
<text x="128" y="87.5">P3.2/PM_UCA2RXD/PM_UCA2SOMI</text>
<text x="128" y="89.2">P3.3/PM_UCA2TXD/PM_UCA2SIMO</text>
<text x="157.1" y="87.5">P10.2/UCB3SIMO/UCB3SDA</text>
<text x="157.7" y="89.2">P10.3UCB3SOMI/UCB3SCL</text>
<text x="165.2" y="85.8">P10.1/UCB3CLK</text>
<text x="165.2" y="84.1">P10.0/UCB3STE</text>
<text x="179.1" y="85">1</text>
<text x="179.1" y="86.7">2</text>
<text x="179.1" y="88.5">3</text>
<text x="123.2" y="90.2">36</text>
<text x="123.2" y="91.9">37</text>
<text x="123.2" y="93.6">38</text>
<text x="123.2" y="95.3">39</text>
<text x="128" y="90.9">P3.4/PM_UCB2STE</text>
<text x="128" y="92.6">P3.5/PM_UCB2CLK</text>
<text x="128" y="94.3">P3.6/PM_UCB2SIMO/PM_UCB2SDA</text>
<text x="164.7" y="92.6">P10.5/TA3.1/C0.6</text>
<text x="164.7" y="90.9">P10.4/TA3.0/C0.7</text>
<text x="179.1" y="91.9">25</text>
<text x="179.1" y="90.2">24</text>
<text x="205.3" y="92">R5</text>
<text x="209.1" y="91.9">91kOhm, 0.1%, 25ppm/C</text>
<text x="123.2" y="98.7">56</text>
<text x="123.2" y="100.4">57</text>
<text x="128" y="96">P3.7/PM_UCB2SOMI/PM_UCB2SCL</text>
<text x="128" y="99.4">P4.0/A13</text>
<text x="128" y="101.1">P4.1/A12</text>
<text x="171.8" y="97.7">DCOR</text>
<text x="172.7" y="101.1">VSW</text>
<text x="179.1" y="97">44</text>
<text x="179.1" y="100.4">14</text>
<text x="123.2" y="102.1">58</text>
<text x="123.2" y="103.8">59</text>
<text x="123.2" y="105.5">60</text>
<text x="123.2" y="107.2">61</text>
<text x="128" y="102.9">P4.2/ACLK/TA2CLK/A11</text>
<text x="128" y="104.6">P4.3/MCLK/RTCCLK/A10</text>
<text x="128" y="106.3">P4.4/HSMCLK/SVMHOUT/A9</text>
<text x="128" y="108">P4.5/A8</text>
<text x="170.9" y="104.6">VCORE</text>
<text x="171.1" y="108">DVCC1</text>
<text x="179.1" y="107.2">13</text>
<text x="179.1" y="103.8">12</text>
<text x="123.2" y="108.9">62</text>
<text x="123.2" y="110.6">63</text>
<text x="128" y="109.7">P4.6/A7</text>
<text x="128" y="111.4">P4.7/A6</text>
<text x="171.1" y="109.7">DVCC2</text>
<text x="171.3" y="113.1">AVCC1</text>
<text x="179.1" y="112.3">45</text>
<text x="179.1" y="108.9">73</text>
<text x="123.2" y="114">64</text>
<text x="123.2" y="115.7">65</text>
<text x="123.2" y="117.5">66</text>
<text x="123.2" y="119.2">67</text>
<text x="128" y="114.8">P5.0/A5</text>
<text x="128" y="116.5">P5.1/A4</text>
<text x="128" y="118.2">P5.2/A3</text>
<text x="128" y="119.9">P5.3/A2</text>
<text x="171.3" y="114.8">AVCC2</text>
<text x="171.5" y="119.9">AVSS2</text>
<text x="171.5" y="118.2">AVSS1</text>
<text x="179.1" y="119.2">84</text>
<text x="179.1" y="117.5">43</text>
<text x="179.1" y="114">87</text>
<text x="123.2" y="120.9">68</text>
<text x="123.2" y="122.6">69</text>
<text x="123.2" y="124.3">70</text>
<text x="123.2" y="126">71</text>
<text x="128" y="121.6">P5.4/A1</text>
<text x="128" y="123.3">P5.5/A0</text>
<text x="128" y="125">P5.6/TA2.1/VREF+/VEREF+/C1.7</text>
<text x="171.5" y="121.6">AVSS3</text>
<text x="179.1" y="120.9">40</text>
<text x="179.1" y="126">15</text>
<text x="211.4" y="124">10u</text>
<text x="123.2" y="129.4">54</text>
<text x="123.2" y="131.1">55</text>
<text x="128" y="126.7">P5.7/TA2.2/VREF-/VEREF-/C1.6</text>
<text x="128" y="130.1">P6.0/A15</text>
<text x="128" y="131.9">P6.1/A14</text>
<text x="171.3" y="130.1">DVSS3</text>
<text x="171.3" y="128.4">DVSS2</text>
<text x="171.3" y="126.7">DVSS1</text>
<text x="179.1" y="129.4">82</text>
<text x="179.1" y="127.7">72</text>
<text x="212.3" y="127.9">C3</text>
<text x="226.8" y="132" transform="rotate(-90 226.8 132)">2</text>
<text x="66" y="137.9">1</text>
<text x="66" y="134.5">2</text>
<text x="70" y="135.3">VDD</text>
<text x="74.1" y="135.3">SDA</text>
<text x="80.2" y="137.9">3</text>
<text x="80.2" y="134.5">4</text>
<text x="123.2" y="132.8">76</text>
<text x="123.2" y="134.5">77</text>
<text x="123.2" y="136.2">78</text>
<text x="123.2" y="137.9">79</text>
<text x="128" y="133.6">P6.2/UCB1STE/C1.5</text>
<text x="128" y="135.3">P6.3/UCB1CLK/C1.4</text>
<text x="128" y="137">P6.4/UCB1SIMO/UCB1SDA/C1.3</text>
<text x="167.1" y="137">PJ.1/LFXOUT</text>
<text x="168.6" y="135.3">PJ.0/LFXIN</text>
<text x="179.1" y="136.2">42</text>
<text x="179.1" y="134.5">41</text>
<text x="226.8" y="134.9" transform="rotate(-90 226.8 134.9)">1</text>
<text x="252.4" y="137.1" transform="rotate(-90 252.4 137.1)">3</text>
<text x="70" y="138.7">GND</text>
<text x="74.3" y="138.7">SCL</text>
<text x="123.2" y="139.6">80</text>
<text x="123.2" y="141.3">81</text>
<text x="128" y="138.7">P6.5/UCB1SOMI/UCB1SCL/C1.2</text>
<text x="128" y="140.4">P6.6/TA2.3/UCB3SIMO/UCB3SDA/C1.1</text>
<text x="128" y="142.1">P6.7/TA2.4/UCB3SOMI/UCB3SCL/C1.0</text>
<text x="166.8" y="140.4">PJ.2/HFXOUT</text>
<text x="168.4" y="142.1">PJ.3/HFXIN</text>
<text x="179.1" y="141.3">86</text>
<text x="179.1" y="139.6">85</text>
<text x="252.4" y="140.1" transform="rotate(-90 252.4 140.1)">1</text>
<text x="123.2" y="144.8">88</text>
<text x="123.2" y="146.5">89</text>
<text x="123.2" y="148.2">90</text>
<text x="123.2" y="149.9">91</text>
<text x="128" y="145.5">P7.0/PM_SMCLK/PM_DMAE0</text>
<text x="128" y="147.2">P7.1/PM_C0OUT/PM_TA0CLK</text>
<text x="128" y="148.9">P7.2/PM_C1OUT/PM_TA1CLK</text>
<text x="169" y="147.2">RSTN/NMI</text>
<text x="179.1" y="149.9">94</text>
<text x="179.1" y="146.5">83</text>
<text x="123.2" y="151.6">26</text>
<text x="123.2" y="153.3">27</text>
<text x="123.2" y="155">28</text>
<text x="128" y="150.6">P7.3/PM_TA0.0</text>
<text x="128" y="152.3">P7.4/PM_TA1.4/C0.5</text>
<text x="128" y="154">P7.5/PM_TA1.3/C0.4</text>
<text x="128" y="155.7">P7.6/PM_TA1.2/C0.3</text>
<text x="162.6" y="155.7">PJ.4/TDI/ADC14CLK</text>
<text x="168" y="152.3">SWCLKTCK</text>
<text x="168.1" y="150.6">SWDIOTMS</text>
<text x="179.1" y="155">92</text>
<text x="179.1" y="151.6">95</text>
<text x="123.2" y="156.7">29</text>
<text x="128" y="157.4">P7.7/PM_TA1.1/C0.2</text>
<text x="165.8" y="157.4">PJ.5/TDO/SWO</text>
<text x="179.1" y="156.7">93</text>
</g>
<g font-size="1.2" fill="#808080">
<text x="221.9" y="100.6">LQM21PN4R7N</text>
<text x="230.5" y="100.6">GR</text>
<text x="222.3" y="102.5">L1</text>
<text x="225.6" y="102.5">4.7uH</text>
<text x="224.9" y="134.8" transform="rotate(-90 224.9 134.8)">Q1</text>
<text x="250.5" y="139.9" transform="rotate(-90 250.5 139.9)">Q2</text>
</g>
<text font-size="1.2" fill="#c90d0c" x="214.7" y="124.2" transform="rotate(-90 214.7 124.2)">+</text>
</svg>
